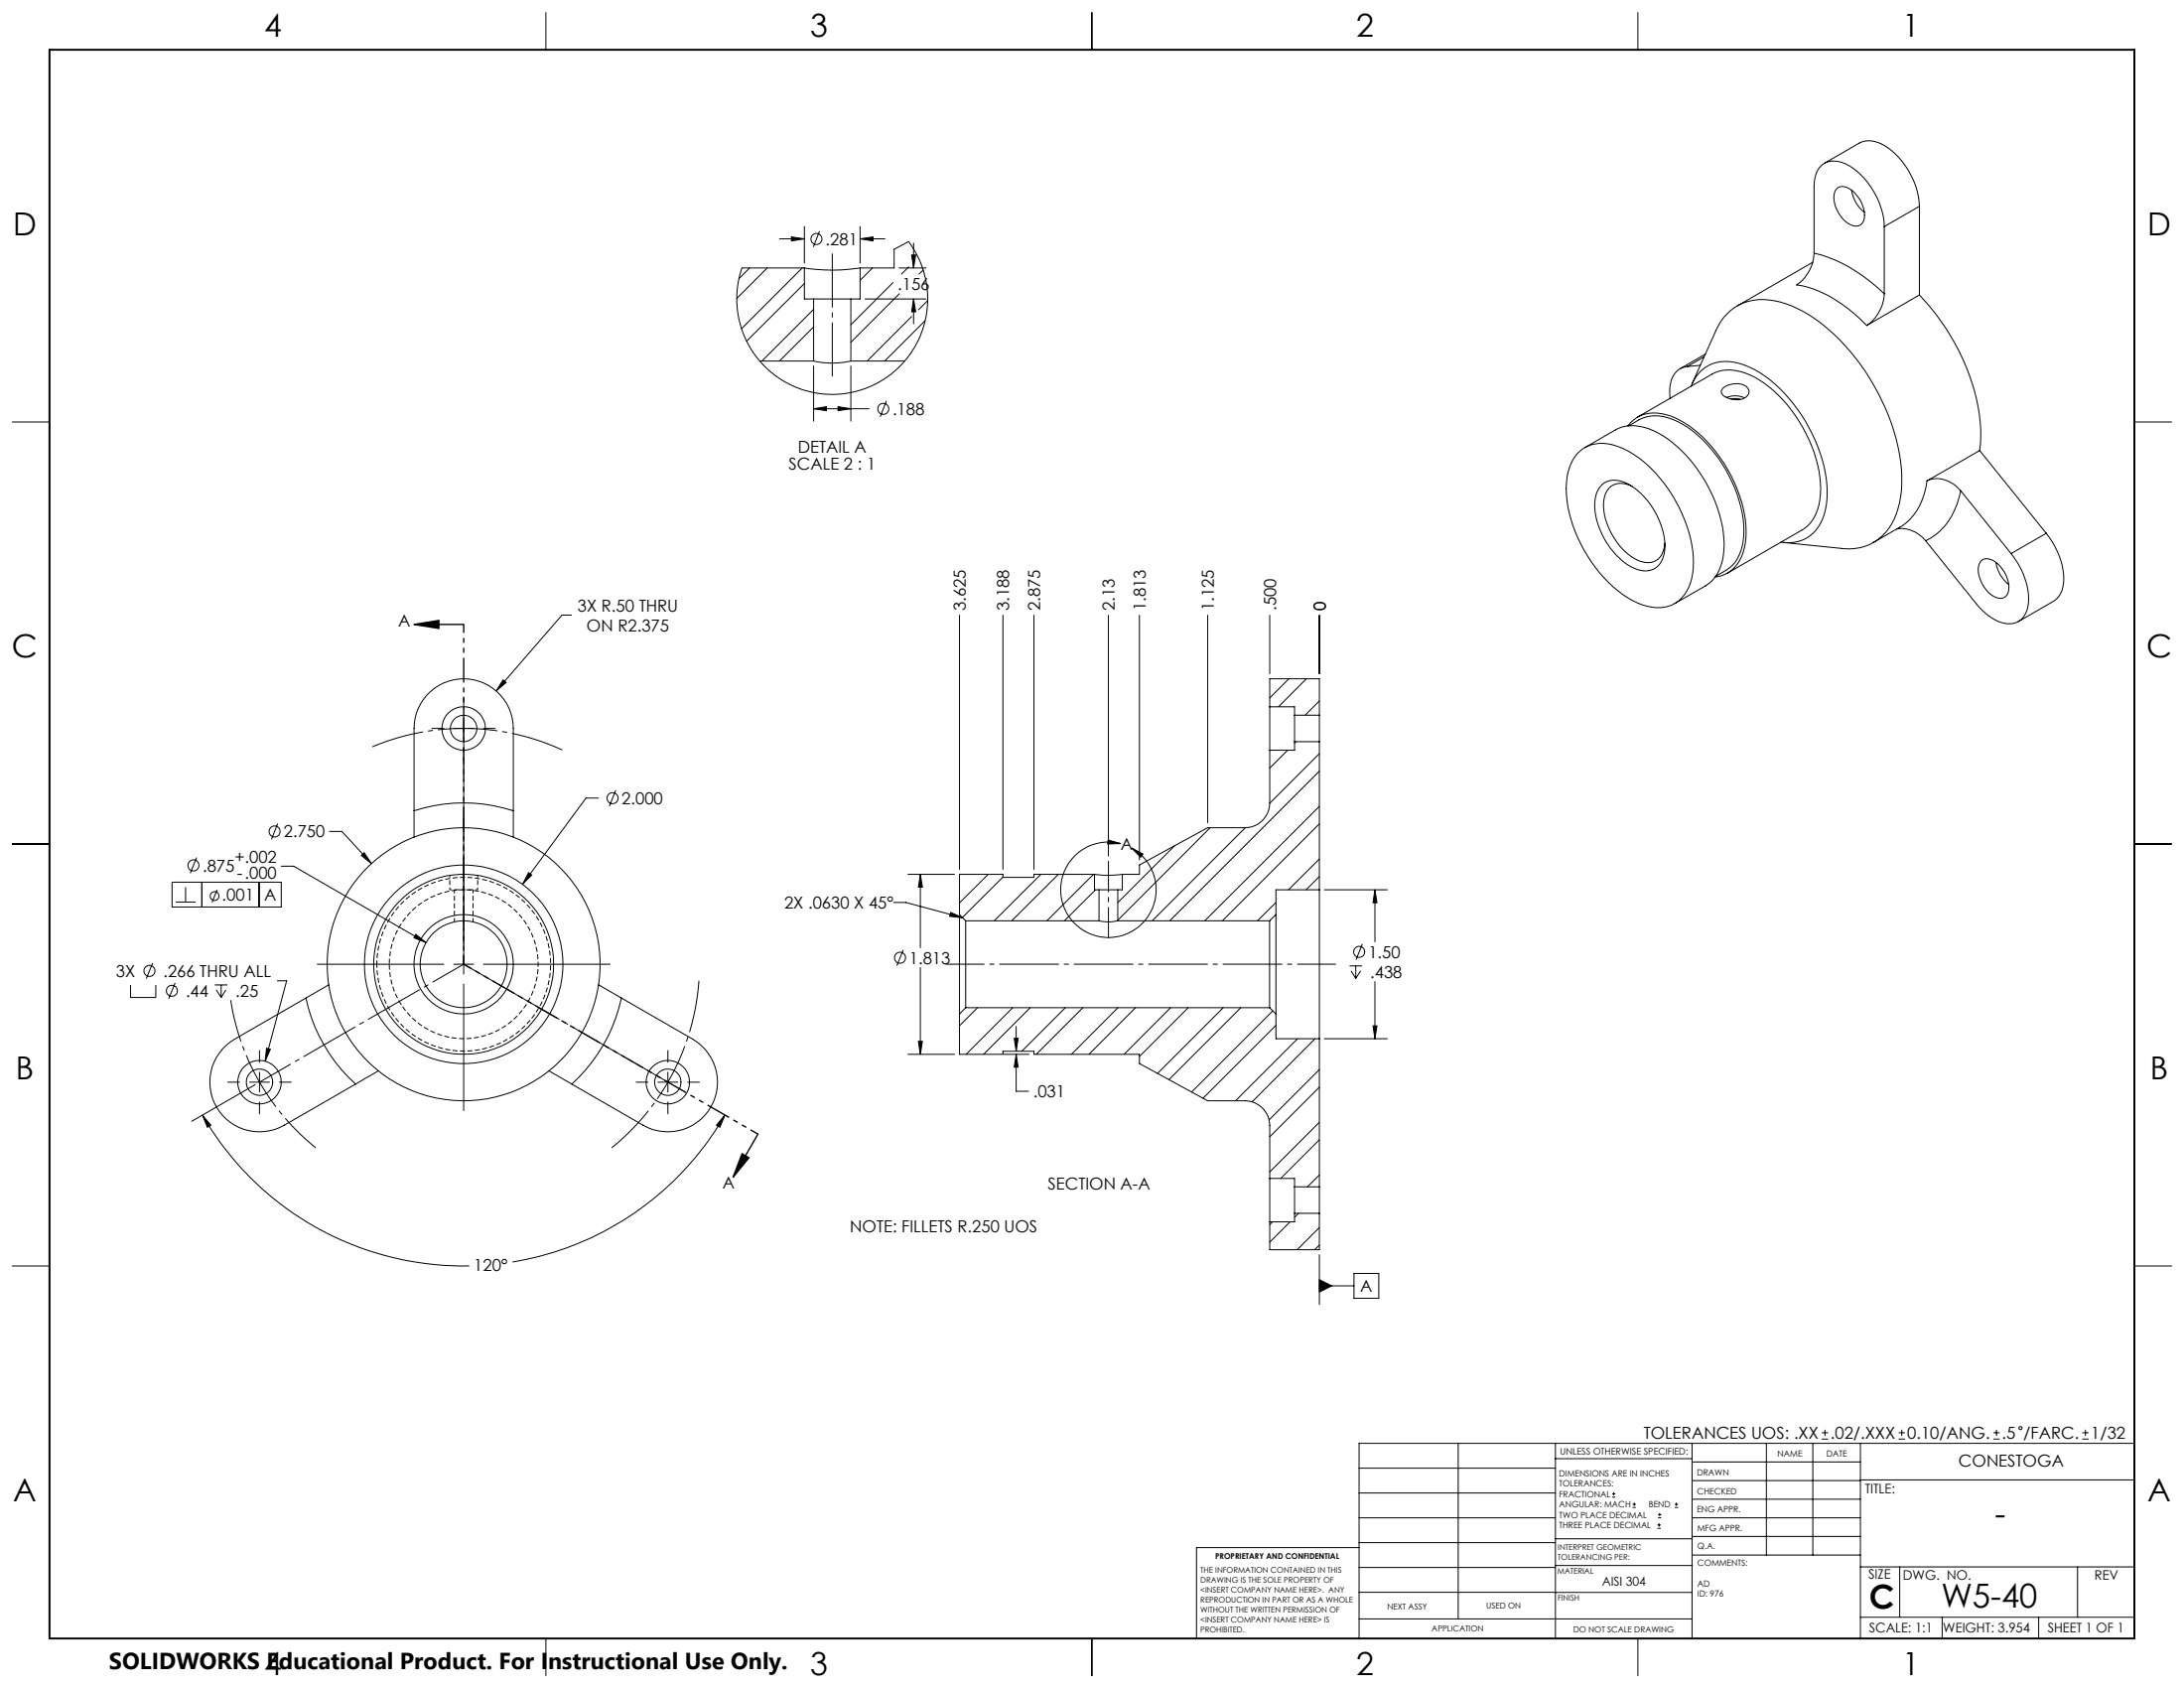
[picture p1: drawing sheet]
<svg xmlns="http://www.w3.org/2000/svg" width="559mm" height="432mm" viewBox="0 0 559 432" stroke-linecap="round" stroke-linejoin="round" font-family="sans-serif">
<g fill="none" stroke="#000" stroke-width=".25">
<path d="M139.7 3.2v9.5M279.4 3.2v9.5M419.1 3.2v9.5M205.8 57.9v9.4M209.7 59.1l-1.6 4M220.1 57.9v9.4M466.8 41.8l9-5.2a6.8 6.8 0 0 1 7.3 1.2 20.3 20.3 0 0 1 8 15M470 48.3a3.2 3.2 0 0 1 4.3 .8 8 8 0 0 1 2.6 7.2 2.32 2.32 0 0 1-3.8 1 8.1 8.1 0 0 1-3.7-8.1zM473.7 48.6a8.9 8.9 0 0 0 3.3 5.7M482.1 58a19.5 19.5 0 0 0-9.9-16.1 5.3 5.3 0 0 0-6.9 1.2 7.8 7.8 0 0 0-1.2 4.5v17.2M482.1 58v17.1M491.1 52.8l-9 5.2"/>
<path d="M491.1 52.8v22.7M191.8 68.5l-2.7 2.8M196.3 68.5l-7.8 7.8M199.5 61.1h6.3M202.5 60.6l3.3 .5-3.3 .5zM205.3 68.5l-15.6 15.6M205.8 68.5h-16l-.9 3.5-.3 2.8v3.3l.4 3.4 .9 3.1 1.9 4.1 1.9 2.8 3.1 3.4 3.2 2.3 4 2 4 1.2 4.3 .5 3.9-.2 4-.9 4.1-1.7 3.5-2.3 3.3-3 2.7-3.6 1.7-3.5 1.3-4.1 .5-4.1v-2.7l-.4-3.3-1-3.4-.9-2.2-1.4-2.5-1.2-1.6-3.6 2v4.7h-8.7M205.8 68.5a45.3 45.3 0 0 0 14.3 0M205.8 72.5l-14.8 14.8M205.8 68.5v8h2.4M208.2 76.5h9.5M208.2 79.1l-13.3 13.3"/>
<path d="M208.2 76.5v15.9M217.7 76.5v15.9M220.1 61.1l3.3-.5v1zM220.1 68.5v8h-2.4M220.1 61.1h6.3M221.3 76.5h15.6M223.2 68.5l-3.1 3.2M228.5 72.3l-10.8 10.8M230 68.5h6.9M230.1 75.1l-12.4 12.5M232.5 68.3l-1.8 1.8M233.3 65.2h1l-.5 3.3z"/>
<path d="M233.8 76.5l.5 3.3h-1zM233.8 62.2v6.3M233.8 76.5v6.3M236.2 69.1l-1 1M237.3 76.9l-2.3 2.3M463.8 67.1l-19.3 11.2M464.1 64.8a10.3 10.3 0 0 1-4.4 8.1 30.5 30.5 0 0 1 16.3 8.8l1.6 1.6M464.1 64.8a38.5 38.5 0 0 1 18 10.3M482.1 75.1a10.5 10.5 0 0 1-4.5 8.2M491.1 75.5a55.9 55.9 0 0 1 15.7 34.4l-.3 5.4M491.1 75.5l-13.5 7.8M194.4 92.4h13.8"/>
<path d="M208.2 92.4a21.7 21.7 0 0 0 9.5 0M208.2 83.6l-8.8 8.8M208.2 93.6v14.1M217.7 92.4h13.8M217.7 93.6v14.1M233.3 81l-11.4 11.4M236.7 82l-10.3 10.4M431.7 93.8a5.1 5.1 0 0 0-4.5 5.3l.1 2.8M432.7 98.8a9.5 9.5 0 0 1 12.3-5.8 29.3 29.3 0 0 1 15 11.8 37.4 37.4 0 0 1 7.5 22.7 11.9 11.9 0 0 1-5.5 10.3 9.9 9.9 0 0 1-6.3 .9M432.9 98.2l6.2-13.7a12.7 12.7 0 0 1 14.9-7.6 34.3 34.3 0 0 1 18 11.4 55 55 0 0 1 14.6 33.6 20.9 20.9 0 0 1-4.2 14.3 12.4 12.4 0 0 1-11.1 4.1l-14.9-1.5M435 93.5l-3.3 .3M436 91.3l-4.3 2.5"/>
<path d="M436.4 90.6l-6.5 3.7M440.8 99.4a5.3 5.3 0 0 1 6-.6 1.62 1.62 0 0 1-.1 2.8 5.1 5.1 0 0 1-6.3-1v-.6zM3.1 107.9h9.6M208.2 104.6l3.3-.6v1.1zM208.2 104.6h14.2M214.4 104l3.3 .6-3.3 .5zM226.8 102.6l-1.6 4M403.7 115.9a9.2 9.2 0 0 1 10.2-1.7 29.8 29.8 0 0 1 14.8 14 30.5 30.5 0 0 1 4.4 18.4 9.4 9.4 0 0 1-7.2 8.7 15.7 15.7 0 0 1-12-4.2 36.9 36.9 0 0 1-13.1-24.6 14.1 14.1 0 0 1 2.9-10.6zM405.5 114.5l7.8-4.5a11.1 11.1 0 0 1 11 .8 35.9 35.9 0 0 1 16.1 22.4 19.2 19.2 0 0 1-.9 13.5 8.6 8.6 0 0 1-3.1 3.2l-7.9 4.5M416.5 108.9a8.6 8.6 0 0 1 9.7-2.9 25.4 25.4 0 0 1 13.1 10 34.3 34.3 0 0 1 7.4 21.5 11.1 11.1 0 0 1-4.5 9 7.5 7.5 0 0 1-3.4 1.1M416.7 108.9a10.9 10.9 0 0 1 12.6-1.1 33.7 33.7 0 0 1 15.2 18.7 22.8 22.8 0 0 1 .9 14.4 8.4 8.4 0 0 1-3.8 5l-2.6 1.5M419 106.7l19-11a11.2 11.2 0 0 1 10.9 .8 36.1 36.1 0 0 1 16.2 22.4 19.1 19.1 0 0 1-1 13.5 7.9 7.9 0 0 1-3 3.2l-19.1 11"/>
<path d="M441.8 101.7a5.7 5.7 0 0 1 4.5 .1M442.9 102.1l1.2-.1 1.1 .1M506.5 115.3l-13.5 7.7M506.5 115.3l17.1 21.1M546.1 107.9h9.5M410 123.9a5.6 5.6 0 0 1 6.3-.2 19.3 19.3 0 0 1 9.6 17 5.3 5.3 0 0 1-4.3 5.3 10.3 10.3 0 0 1-8-3.9 19.2 19.2 0 0 1-5.5-14.4 6 6 0 0 1 1.9-3.8zM417.6 124.4a4.5 4.5 0 0 0-7.2 3.4 16.7 16.7 0 0 0 8.8 15.6 4.4 4.4 0 0 0 6-1.7l.6-1.5 .2-1.3M485.3 135.4a7.8 7.8 0 0 1 7.4 2.9M492.7 138.3l12.9 16.1a11.5 11.5 0 0 0 9 5.2 4.8 4.8 0 0 0 4.3-4.4 18.2 18.2 0 0 0-4.3-13.6M493 123a6.8 6.8 0 0 1 7.4 1.2l1.3 1.4M493 123a15.2 15.2 0 0 1-6.9 11.9l-6.7 3.8M501.7 125.6a17 17 0 0 1-9 12.7"/>
<path d="M501.7 125.6l12.9 16M523.6 136.4a18 18 0 0 1 4.2 13.6 5.3 5.3 0 0 1-2.4 3.8l-9 5.2M523.6 136.4l-9 5.2M146.2 157.3h-2.4l-16.8 19.4M245.5 157.4v65M256.6 157.4v65M264.5 157.4v65M283.6 157.4v61.6M291.5 157.4v62.6M309 157.4v53.1M324.9 157.4v15M337.6 157.4v15"/>
<path d="M506.9 143.5a3.2 3.2 0 0 1 4.4 .9 8 8 0 0 1 2.5 7.2 2.32 2.32 0 0 1-3.7 .9 8.1 8.1 0 0 1-3.8-8.1zM510.7 143.9a8.9 8.9 0 0 0 3.3 5.6M118.6 178.3v3M128.7 173.9l.8 .7-2.5 2.1zM329.8 173.6l-4.9 4.9M334.3 173.6l-7.2 7.2M337.6 179.3l-3.7 3.7M110.5 186.3h3.1M116.1 186.3h5.1M118.6 183.8v5.1M118.6 191.4v3.1M123.7 186.3h3"/>
<path d="M324.9 191.9v13.5a6.3 6.3 0 0 1-6.4 6.3h-9.5l-17.5 9.6v2.4h-4.3M324.9 180.8v11.1M324.9 180.8v-7.2h12.7v9.4M324.9 180.8h6.3v2.2M325 191.9l-.1 .1M329.5 191.9l-4.6 4.6M331.2 183v6.7M331.2 189.7v2.2h-6.3M331.2 183h6.4M331.2 189.7h6.4M331.6 189.7l-.4 .4M337.6 183v6.7"/>
<path d="M337.6 192.8l-12.7 12.7M337.6 197.3l-38.3 38.2M337.6 189.7v37.9M3.1 215.9h9.6M50.3 219.4l-1.6 4M71 210.7l-1.5 4M84.3 212.7h3.2l7.5 8.2M92.4 218.8l.8-.7 1.8 2.8zM105.9 207.4v6.7M105.9 207.4a41.1 41.1 0 0 1 25.4 0M105.9 207.4v-21.1a12.7 12.7 0 0 1 12.7-12.7 12.7 12.7 0 0 1 12.7 12.7v21.1M118.6 209.2v32.4"/>
<path d="M131.3 207.4v6.7M153.1 204.2h-3.2l-16.2 22M157.6 202.1l-1.7 4.1M283.5 214.9l3.2 .9-3.3 .1zM286.7 215.8a12.2 12.2 0 0 0-15.1 14 12.2 12.2 0 0 0 19.1 7.7 12.2 12.2 0 0 0-1.2-20.6M289.5 216.9l3 1.6-.6 .8zM300.5 216.4l-14.5 14.5M309.6 211.7l-23.6 23.7M318.6 211.7l-23.8 23.8M337.6 206.3l-29.3 29.2M337.6 219.7l-7.9 7.9M337.6 210.7l-24.8 24.8"/>
<path d="M546.1 215.9h9.5M44 225.7h28v6.3h-28zM44.9 230.8h5.1M47.5 226.9v3.9M51.6 225.7v6.3M55.6 227.6l-1.3 3.2M66.3 225.7v6.3M72 221.6h3.1l33.9 19.5M106.4 239l2.6 2.1-3.1-1.2zM135.2 223.2l.9 .6-2.4 2.4zM228.6 230.9h3.2l14.5 3.9M232.3 223.7h11.9"/>
<path d="M235.5 223.7l.5 3.2h-1zM235.5 223.7v18.7M243.2 233.4l3.1 1.4-3.3-.4zM245.5 234v25.4M245.5 234l1.6 1.5M247.1 235.5v22.3M247.1 235.5h34.1M252.8 223.7l-7.3 7.3M256.6 224.4l-10.4 10.3M266.3 223.7l-11.9 11.8M270.8 223.7l-11.9 11.8M279.8 223.7l-11.9 11.8"/>
<path d="M280 223.7a25.8 25.8 0 0 0 7.2 0M280 223.7h-15.5v.7h-7.9v-.7h-11.1v10.3M280 223.7v3.9h1.2M280.3 227.6l-8 7.9M281.2 235.5a10.3 10.3 0 0 0 4.8 0M281.2 227.6h4.8M281.2 227.6v7.9M286 235.5h38.8M286 227.6v7.9M287.2 223.7v3.9h-1.2M324.8 235.5v22.3M326.5 234v25.4"/>
<path d="M326.5 230.9l-4.8 4.6M326.5 234l-1.7 1.5M337.6 227.6v38.1M337.6 224.2l-3.4 3.4M337.6 227.6h-11.1v6.4M338.8 227.6h16.2M351.8 227.6l.5 3.3h-1zM351.8 227.6v13.3M33.4 252v3.2h6.5v-3.2M39.1 246.3l-1.7 4.1M44.8 251.4l-1.6 4.1M55 252h3.2"/>
<path d="M55.4 253.2l1.2 2M56.6 252v3.2M57.8 253.2l-1.2 2M70.9 250.9h2.4l-5.5 20.6M78.3 255.3a41.5 41.5 0 0 0 12.7 22M78.3 255.3l-18.3 10.5a12.7 12.7 0 0 0-4.6 17.4 12.7 12.7 0 0 0 17.3 4.6l18.3-10.5M81.2 246.7h32.4M84.1 252l-5.8 3.3M116.1 246.7h5.1M118.6 244.1v5.1M118.6 251.7v32.4M123.7 246.7h32.4"/>
<path d="M153.1 252l5.9 3.3M159 255.3a41.5 41.5 0 0 1-12.7 22M159 255.3l18.2 10.5a12.7 12.7 0 0 1 4.7 17.4 12.7 12.7 0 0 1-17.4 4.6l-18.2-10.5M231.1 243l-1.6 4M235.5 247.5v22.2M245.5 259.4v10.3h11.1v-.8h7.9v.8h27v2.4l17.5 9.5h9.5a6.3 6.3 0 0 1 6.4 6.3v13.5M247.1 257.8h77.7M247.1 257.8l-1.6 1.6M250.1 257.8l-4.6 4.6M259.1 257.8l-11.9 11.9M263.6 257.8l-11.9 11.9M272.6 257.8l-11.2 11.1"/>
<path d="M277.1 257.8l-12 11.9M286 257.8l-11.9 11.9M290.5 257.8l-11.9 11.9M299.5 257.8l-11.9 11.9M304 257.8l-12.5 12.5M313 257.8l-16.8 16.8M317.5 257.8l-18.4 18.4M324.8 257.8l1.7 1.6M325.6 258.6l-20.7 20.8M326.5 259.4v6.3h11.1M345.3 247.1h3.2M345.7 248.4l1.2 1.9"/>
<path d="M346.9 247.1v3.2M348.1 248.4l-1.2 1.9M348.6 241.5l-1.6 4M351.8 251.1v14.6M58.3 276.8h3M63.9 276.8h5M65.3 277.5l-16.3 9.3M66.4 268.7v3M66.4 274.3v5.1M68.2 268.1l1 .3-1.4 3.1zM71.5 276.8h3M96.8 273.9l-5.8 3.4"/>
<path d="M140.4 273.9l5.9 3.4M162.8 276.8h3M168.3 276.8h5.1M170.9 268.7v3M170.9 274.3v5.1M176 276.8h3M232.3 269.7h11.9M235 266.4h1l-.5 3.3zM256.8 269.7h6.5M259.5 265.6h1l-.5 3.3zM260 269.7l.5 3.3h-1zM260 269.7v9.5h3.2"/>
<path d="M260 262.6v6.3M326.5 262.3l-18.7 18.7M332 265.7l-15.9 15.9M336.5 265.7l-16.1 16.2M337.6 273.6l-12.9 12.9M337.6 278.1l-12.7 12.7M337.6 265.7v37.9M338.8 265.7h16.2M351.3 262.4h1l-.5 3.3zM51.8 285.3l2.1 2.5-.8 .6zM51.8 285.3a77 77 0 0 0 68.3 38.5M66.4 281.9v3"/>
<path d="M170.9 281.9v3M185.5 285.3l-1.3 3.1-.9-.6zM185.5 285.3a77 77 0 0 1-54.4 37.5M337.6 287.1l-12.7 12.7M337.6 291.6l-9.9 9.8M324.9 301.4v11.2M324.9 301.4h6.3v2.2M325.6 312.6l-.7 .7M330.1 312.6l-5.2 5.1M331.2 303.6v6.8M331.2 310.4v2.2h-6.3M331.2 310.4h6.4"/>
<path d="M331.2 303.6h6.4M332.2 310.4l-1 1M337.6 303.6v6.8M337.6 300.6l-3.1 3M337.6 314l-5.7 5.7M337.6 318.5l-1.2 1.2M337.6 310.4v9.3h-12.7v-7.1M3.1 323.8h9.6M337.6 327.3l3.1 1.6-3.1 1.6zM337.6 321v12.7M337.6 328.9h8.8M346.4 325.8h6.4v6.3h-6.4z"/>
<path d="M546.1 323.8h9.5M347.7 375.6h50.3M373.1 369.2v44.9M398 369.2v49.9M398 373.1h34.9M432.9 369.2v49.9M432.9 378.7h43.1M432.9 374h43.1M451.9 369.2v28.6M463.8 369.2v28.6M466.1 368.1h1.6M466.1 366.5h1.6"/>
<path d="M466.9 365.7v1.6M476 369.2v49.9M476 378.6h70.1M485.8 368.1h1.6M485.8 366.5h1.6M486.6 365.7v1.6M510 368.1h1.6M510 366.5h1.6M510.8 365.7v1.6M532.8 368.1h1.6M532.8 366.5h1.6M533.6 365.7v1.6"/>
<path d="M546.1 369.2h-198.4v49.9M347.7 388.3h50.3M347.7 394.6h50.3M347.7 381.9h50.3M347.7 395.9h-41.6v23.2M398 393.6h35M412.5 383h.8M412.5 382.1h.8M412.9 381.7v.9M417.7 385.6h.8M417.7 384.8h.8M418.1 384.4v.8"/>
<path d="M424.1 390.9h.8M424.1 390.1h.8M424.2 388.3h.9M424.2 387.5h.9M424.5 389.7v.8M424.6 387v.9M428.5 385.6h.8M428.5 384.8h.8M428.9 384.4v.8M432.9 388.3h43.1M432.9 383.5h43.1M432.9 393h43.1"/>
<path d="M433 397.8h43M139.7 419.1v9.6M279.4 419.1v9.6M347.7 414.1h85.2M347.7 401h50.3M347.7 407.3h50.3M398 407.4h34.9M398 400.5h35M419.1 419.1v9.6M476 413.7h70.1M476 400.8h70.1M486.1 400.8v12.9"/>
<path d="M496.9 413.7v5.4M521.6 413.7v5.4M531.6 400.8v12.9"/>
<circle cx="208.9" cy="61.1" r="1.41"/>
<circle cx="226" cy="104.6" r="1.41"/>
<circle cx="118.6" cy="186.4" r="5.6"/>
<circle cx="118.6" cy="186.3" r="3.4"/>
<circle cx="70.3" cy="212.7" r="1.41"/>
<circle cx="156.7" cy="204.2" r="1.42"/>
<circle cx="49.5" cy="221.4" r="1.41"/>
<circle cx="54.9" cy="229.2" r="1.14"/>
<circle cx="38.2" cy="248.4" r="1.41"/>
<circle cx="44" cy="253.4" r="1.41"/>
<circle cx="118.6" cy="246.7" r="12.7"/>
<circle cx="118.6" cy="246.7" r="11.1"/>
<circle cx="118.6" cy="246.7" r="23"/>
<circle cx="118.6" cy="246.7" r="34.9"/>
<circle cx="118.6" cy="246.7" r="25.4"/>
<circle cx="230.3" cy="245" r="1.42"/>
<circle cx="347.8" cy="243.5" r="1.41"/>
<circle cx="66.4" cy="276.8" r="3.4"/>
<circle cx="66.4" cy="276.8" r="5.6"/>
<circle cx="170.9" cy="276.8" r="3.4"/>
<circle cx="170.9" cy="276.8" r="5.6"/>
<circle cx="517" cy="365.3" r=".39"/>
</g>
<path d="M116.3 227.6v8.2M121 235.8v-8.2M96.4 246.7a22.2 22.2 0 0 1 32.9-19.6 22.2 22.2 0 0 1 1.5 38.2 22.2 22.2 0 0 1-34.3-16.9l-.1-1.7" fill="none" stroke="#000" stroke-width=".25" stroke-dasharray="1.3 .6" stroke-dashoffset=".3" stroke-linecap="butt"/>
<path d="M115.1 227.6h3.5M118.6 227.6h3.6" fill="none" stroke="#000" stroke-width=".25" stroke-dasharray="1.3 .6" stroke-dashoffset=".8" stroke-linecap="butt"/>
<path d="M99.6 246.7a19.1 19.1 0 0 1 28.1-16.8 19.1 19.1 0 0 1 1.4 32.7 19.1 19.1 0 0 1-29.4-14.3l-.1-1.6" fill="none" stroke="#000" stroke-width=".25" stroke-dasharray="1.3 .6" stroke-dashoffset="-.1" stroke-linecap="butt"/>
<path d="M115.1 223.9v3.7M122.2 227.6v-3.7" fill="none" stroke="#000" stroke-width=".25" stroke-dasharray="1.3 .6" stroke-dashoffset=".7" stroke-linecap="butt"/>
<path d="M105.9 159.7l6.4-1v2.1zM105.9 159.7h12.7M189.9 295.1l1.7 1.1-4 4.9zM193.9 290.1l-6.3 11" fill="none" stroke="#000" stroke-width=".35"/>
<path d="M95.3 191a60.3 60.3 0 0 1 48.5 .8" fill="none" stroke="#000" stroke-width=".25" stroke-dasharray="15.2 1.3 1.3 1.3" stroke-dashoffset="1.7" stroke-linecap="butt"/>
<path d="M80.8 293.6a60.3 60.3 0 0 1-21.8-37.7" fill="none" stroke="#000" stroke-width=".25" stroke-dasharray="15.2 1.3 1.3 1.3" stroke-dashoffset="4.4" stroke-linecap="butt"/>
<path d="M156.5 293.6a60.3 60.3 0 0 0 22.3-42.7" fill="none" stroke="#000" stroke-width=".25" stroke-dasharray="15.2 1.3 1.3 1.3" stroke-dashoffset="1.9" stroke-linecap="butt"/>
<path d="M118.6 246.7v-87M118.6 246.7l75.3 43.4" fill="none" stroke="#000" stroke-width=".35" stroke-dasharray="6.3 1.3 1.3 1.3 1.3 1.3" stroke-dashoffset="4.2" stroke-linecap="butt"/>
<path d="M118.6 246.7l-52.2 30.1M118.6 246.7l52.3 30.1M118.6 246.7v-60.4" fill="none" stroke="#000" stroke-width=".25" stroke-dasharray="15.2 1.3 1.3 1.3" stroke-dashoffset="6" stroke-linecap="butt"/>
<path d="M242 246.7h99.8" fill="none" stroke="#000" stroke-width=".25" stroke-dasharray="15.2 1.3 1.3 1.3" stroke-dashoffset="5.3" stroke-linecap="butt"/>
<path d="M283.6 220.2v19.8" fill="none" stroke="#000" stroke-width=".25" stroke-dasharray="15.2 1.3 1.3 1.3" stroke-dashoffset="7.3" stroke-linecap="butt"/>
<path d="M213 64.9v31.4" fill="none" stroke="#000" stroke-width=".25" stroke-dasharray="15.2 1.3 1.3 1.3" stroke-dashoffset="1.4" stroke-linecap="butt"/>
<path d="M12.7 12.7h533.4v406.4h-533.4z" fill="none" stroke="#000" stroke-width=".5"/>
<g fill="#000">
<path d="M105.9 159.7l6.4-1v2.1zM189.9 295.1l1.7 1.1-4 4.9z"/>
<path d="M283.5 214.9l3.2 .9-3.3 .1zM289.5 216.9l3 1.6-.6 .8z"/>
<path d="M68.2 268.1l-.4 3.4 1.4-3.1zM128.7 173.9l-1.7 2.8 2.5-2.1zM92.4 218.8l2.6 2.1-1.8-2.8zM106.4 239l-.5 .9 3.1 1.2zM135.2 223.2l-1.5 3 2.4-2.4zM243.2 233.4l3.1 1.4-3.3-.4zM235.5 223.7l.5 3.2h-1zM235 266.4h1l-.5 3.3zM259.5 265.6h1l-.5 3.3zM260 269.7l.5 3.3h-1zM351.8 227.6l.5 3.3h-1zM351.3 262.4h1l-.5 3.3zM337.6 327.3l3.1 1.6-3.1 1.6zM202.5 60.6l3.3 .5-3.3 .5zM220.1 61.1l3.3-.5v1zM208.2 104.6l3.3-.6v1.1zM214.4 104l3.3 .6-3.3 .5zM233.3 65.2h1l-.5 3.3zM233.8 76.5l.5 3.3h-1z"/>
<path d="M51.8 285.3l2.1 2.5-.8 .6zM185.5 285.3l-1.3 3.1-.9-.6z"/>
</g>
<g font-size="8.5">
<text x="510.4" y="390.1">-</text>
<text x="478.3" y="411.4">C</text>
<text x="496.7" y="411.3">W5-40</text>
</g>
<g font-size="8.1">
<text x="67.6" y="9.3">4</text>
<text x="207.3" y="9.3">3</text>
<text x="347" y="9.3">2</text>
<text x="486.7" y="9.3">1</text>
<text x="3.3" y="60.1">D</text>
<text x="549.4" y="60.1">D</text>
<text x="3" y="168">C</text>
<text x="549.1" y="168">C</text>
<text x="4" y="276">B</text>
<text x="550.1" y="276">B</text>
<text x="3.3" y="383.9">A</text>
<text x="549.4" y="383.9">A</text>
<text x="67.6" y="428.4">4</text>
<text x="207.3" y="428.4">3</text>
<text x="347" y="428.4">2</text>
<text x="486.7" y="428.4">1</text>
</g>
<text font-size="5.9" x="27.9" y="427">SOLIDWORKS Educational Product. For Instructional Use Only.</text>
<g font-size="4.2">
<text x="211.2" y="62.7">.281</text>
<text x="229.7" y="74.2">.156</text>
<text x="228.3" y="106.1">.188</text>
<text x="204.2" y="115.9">DETAIL A</text>
<text x="201.8" y="120">SCALE 2 : 1</text>
<text x="101.9" y="160.4">A</text>
<text x="147.8" y="156.4">3X R.50 THRU</text>
<text x="150.1" y="161.4">ON R2.375</text>
<text x="247.1" y="156.2" transform="rotate(-90 247.1 156.2)">3.625</text>
<text x="258.2" y="156.2" transform="rotate(-90 258.2 156.2)">3.188</text>
<text x="266.2" y="156.2" transform="rotate(-90 266.2 156.2)">2.875</text>
<text x="285.2" y="156.2" transform="rotate(-90 285.2 156.2)">2.13</text>
<text x="293.1" y="156.2" transform="rotate(-90 293.1 156.2)">1.813</text>
<text x="310.6" y="156.2" transform="rotate(-90 310.6 156.2)">1.125</text>
<text x="326.5" y="156.2" transform="rotate(-90 326.5 156.2)">.500</text>
<text x="339.2" y="156.2" transform="rotate(-90 339.2 156.2)">0</text>
<text x="159.1" y="205.7">2.000</text>
<text x="72.6" y="214.2">2.750</text>
<text x="60.1" y="220.6">+.002</text>
<text x="286.8" y="217.5">A</text>
<text x="51.8" y="222.9">.875</text>
<text x="60.6" y="224.7">-.000</text>
<text x="56.8" y="230.4">.001</text>
<text x="67.6" y="230.4">A</text>
<text x="200.7" y="232.5">2X .0630 X 45°</text>
<text x="350.1" y="245">1.50</text>
<text x="29.7" y="249.9">3X</text>
<text x="41.8" y="249.9">.266 THRU ALL</text>
<text x="232.6" y="246.5">1.813</text>
<text x="350.6" y="250.1">.438</text>
<text x="47.5" y="255">.44</text>
<text x="60.2" y="255">.25</text>
<text x="264.4" y="280.7">.031</text>
<text x="184.9" y="304">A</text>
<text x="268.1" y="304.3">SECTION A-A</text>
<text x="217.5" y="315.1">NOTE: FILLETS R.250 UOS</text>
<text x="121.2" y="325.1">120°</text>
<text x="348.1" y="330.5">A</text>
<text x="420.5" y="368.1">TOLERANCES UOS: .XX</text>
<text x="468.3" y="368.1">.02/.XXX</text>
<text x="488" y="368.1">0.10/ANG.</text>
<text x="512.2" y="368.1">.5 /FARC.</text>
<text x="535" y="368.1">1/32</text>
<text x="501.1" y="375.1">CONESTOGA</text>
</g>
<g font-size="3.4">
<text x="477.2" y="381.9">TITLE:</text>
<text x="478.1" y="404">SIZE</text>
<text x="486.9" y="404">DWG. NO.</text>
<text x="535.9" y="404.1">REV</text>
<text x="478.2" y="417.6">SCALE: 1:1</text>
<text x="497.1" y="417.7">WEIGHT: 3.954</text>
<text x="523.9" y="417.6">SHEET 1 OF 1</text>
</g>
<text font-size="3.2" x="409.9" y="405.7">AISI 304</text>
<text font-size="2.4" x="399.2" y="372.1">UNLESS OTHERWISE SPECIFIED:</text>
<g font-size="2.2">
<text x="398.9" y="377.7">DIMENSIONS ARE IN INCHES</text>
<text x="434.2" y="377.3">DRAWN</text>
<text x="454.8" y="372.5">NAME</text>
<text x="467.3" y="372.6">DATE</text>
<text x="398.9" y="380.3">TOLERANCES:</text>
<text x="398.9" y="383">FRACTIONAL</text>
<text x="434.3" y="382.2">CHECKED</text>
<text x="398.9" y="385.6">ANGULAR: MACH</text>
<text x="398.9" y="388.3">TWO PLACE DECIMAL</text>
<text x="421.9" y="385.6">BEND</text>
<text x="434.2" y="386.8">ENG APPR.</text>
<text x="398.9" y="390.9">THREE PLACE DECIMAL</text>
<text x="434.3" y="391.6">MFG APPR.</text>
<text x="434.3" y="396.3">Q.A.</text>
<text x="434.3" y="400.5">COMMENTS:</text>
<text x="434.3" y="405.8">AD</text>
<text x="434.3" y="408.5">ID: 976</text>
</g>
<g font-size="2.1">
<text x="354.9" y="411.6">NEXT ASSY</text>
<text x="380.3" y="411.6">USED ON</text>
<text x="366.3" y="417.4">APPLICATION</text>
<text x="402.5" y="417.5">DO NOT SCALE DRAWING</text>
</g>
<g font-size="2">
<text x="310.9" y="398.8">PROPRIETARY AND CONFIDENTIAL</text>
<text x="398.6" y="396.5">INTERPRET GEOMETRIC</text>
<text x="398.6" y="399">TOLERANCING PER:</text>
<text x="307.2" y="402.4">THE INFORMATION CONTAINED IN THIS</text>
<text x="307.2" y="404.9">DRAWING IS THE SOLE PROPERTY OF</text>
<text x="307.2" y="407.5">&lt;INSERT COMPANY NAME HERE&gt;. ANY</text>
<text x="398.5" y="402.6">MATERIAL</text>
<text x="307.2" y="410">REPRODUCTION IN PART OR AS A WHOLE</text>
<text x="307.2" y="412.5">WITHOUT THE WRITTEN PERMISSION OF</text>
<text x="398.5" y="409.4">FINISH</text>
<text x="307.2" y="415">&lt;INSERT COMPANY NAME HERE&gt; IS</text>
<text x="307.2" y="417.6">PROHIBITED.</text>
</g>
</svg>
